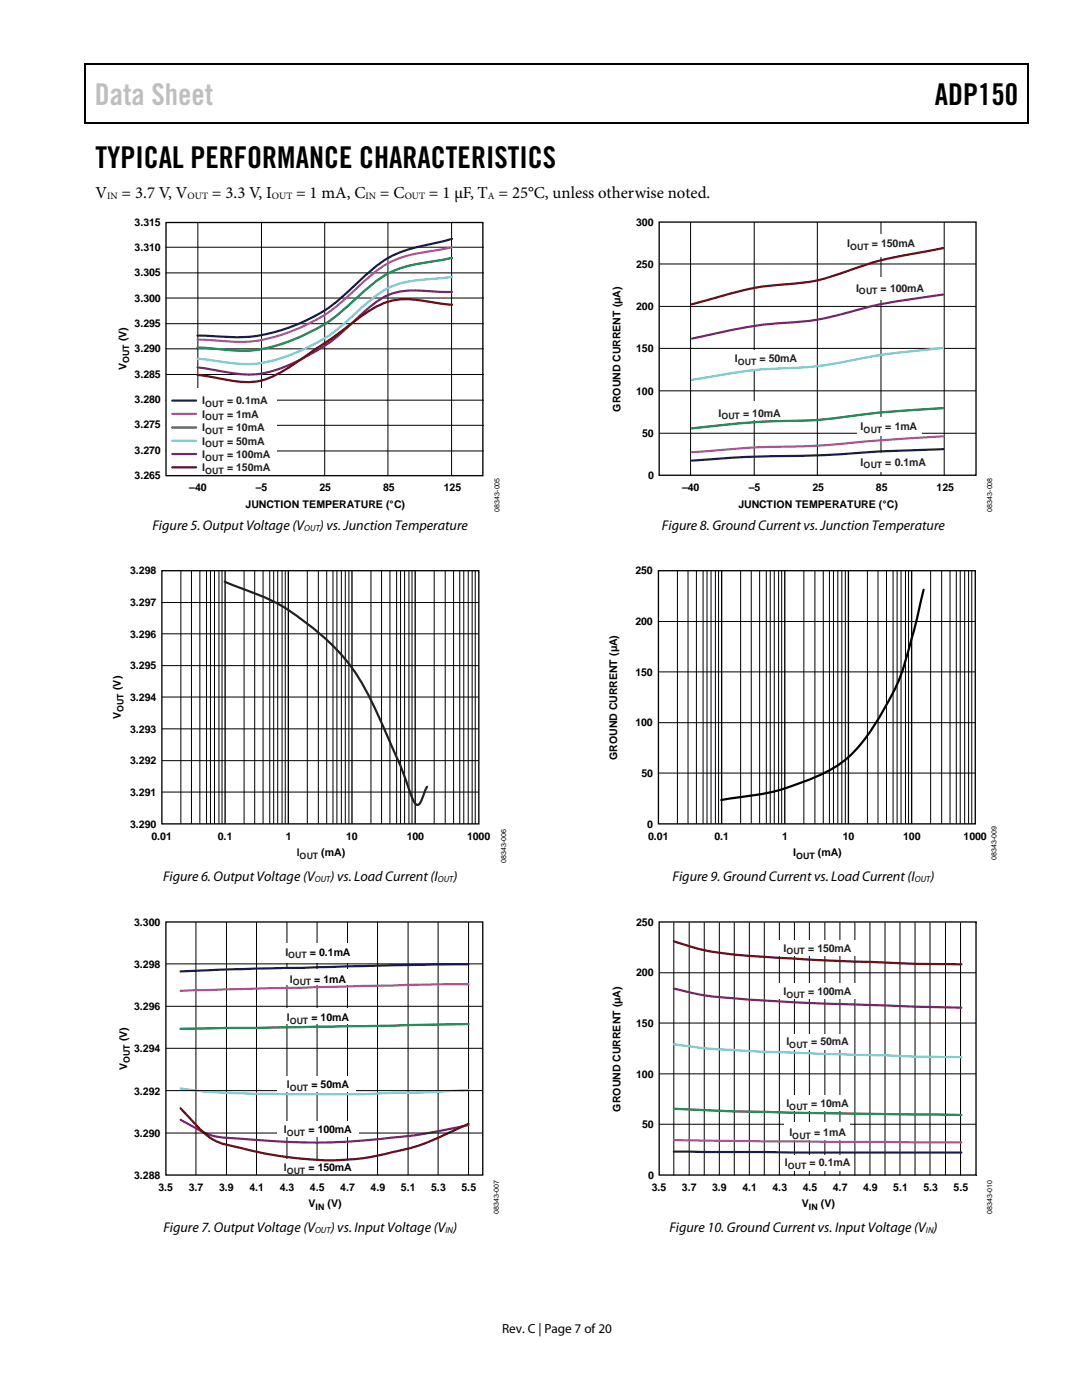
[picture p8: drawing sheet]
<svg xmlns="http://www.w3.org/2000/svg" width="216mm" height="279mm" viewBox="0 0 216 279" stroke-linecap="round" stroke-linejoin="round" font-family="sans-serif">
<path d="M16.9 12.7h.2v1h-.2zM205.1 12.7h.2v1h-.2zM205.1 12.7h.2v.3h-.2zM82.3 24.4h.2v.3h-.2zM205.1 24.4h.2v.3h-.2z" fill="#000"/>
<path d="M16.9 12.8h188.2M17 13.7v11M205.2 13.7v11M205.1 24.5h-188.2" fill="none" stroke="#000" stroke-width=".25"/>
<g fill="none" stroke="#000" stroke-width=".2">
<path d="M33 59.5h63.5M33 54.5h63.5M33 49.3h63.5M39.5 44.3v50.5M52.2 44.3v50.5M64.8 44.3v50.5M77.4 44.3v50.5M90.1 44.3v50.5M33 79.9h63.5M33 74.7h63.5M33 69.6h63.5M33 64.6h63.5"/>
<path d="M33 90h63.5M33 84.9h63.5"/>
</g>
<path d="M33.1 77.4h22.2v17.5h-22.2z" fill="#fff"/>
<path d="M90.2 47.7l-2.1 .5a37.7 37.7 0 0 0-10.6 3.3 54 54 0 0 0-8.8 7.4 33.5 33.5 0 0 1-25.8 8.2l-3.5-.1M34.4 79.9h4.7M93.5 192.4l-15.1 .2-26.5 .7-15.9 .6" fill="none" stroke="#131b5c" stroke-width=".44"/>
<path d="M90.2 49.3l-1.2 .3a64.1 64.1 0 0 0-9.2 1.9 22.7 22.7 0 0 0-8.2 5.6 35.4 35.4 0 0 1-23 11.1l-9.2-.4M34.4 82.6h4.7" fill="none" stroke="#b84d9c" stroke-width=".44"/>
<path d="M90.2 51.5l-1.2 .2a69.9 69.9 0 0 0-9.2 1.9 22.7 22.7 0 0 0-8.2 5.4 36.5 36.5 0 0 1-21.8 11l-3.5-.1-6.9-.5M34.4 85.3h4.7M93.5 204.4l-57.5 .9" fill="none" stroke="#008340" stroke-width=".44"/>
<path d="M90.2 55.2l-1.2 .2a58.2 58.2 0 0 0-9.2 1.2 20.1 20.1 0 0 0-8.2 5.3 36.5 36.5 0 0 1-20.7 10.7 47.7 47.7 0 0 1-10.4-.9l-1.1-.1M34.4 88h4.7" fill="none" stroke="#6bcbdc" stroke-width=".44"/>
<path d="M90.2 58.3h-1.2a50.5 50.5 0 0 0-9.2-.1 13.6 13.6 0 0 0-7.2 4.1 54 54 0 0 1-8.9 7.4 31.7 31.7 0 0 1-12.8 5 38.2 38.2 0 0 1-9.2-1.1l-2.3-.3M34.4 90.6h4.7M36 223.5l.8 .4a18.8 18.8 0 0 0 7.6 3.1l8.3 .6a127.5 127.5 0 0 0 27.8-.8l3.9-.5 9.1-1.8" fill="none" stroke="#712574" stroke-width=".44"/>
<path d="M90.2 60.8l-1.2-.1a49.8 49.8 0 0 0-9.2-1 16.7 16.7 0 0 0-8.7 4.1 131.1 131.1 0 0 1-10.5 7.6 27.7 27.7 0 0 1-8.5 4.6 22.3 22.3 0 0 1-9.2-.7l-3.5-.5M34.4 93.3h4.7" fill="none" stroke="#6e0e10" stroke-width=".44"/>
<path d="M33.1 44.4h63.3v50.5h-63.3zM32.3 113.9h63.2v50.5h-63.2zM44.9 113.9v50.5M57.5 113.9v50.5M70.2 113.9v50.5M82.8 113.9v50.5" fill="none" stroke="#000" stroke-width=".26"/>
<g fill="none" stroke="#000" stroke-width=".2">
<path d="M36.1 113.9v50.5M38.2 113.9v50.5M39.9 113.9v50.5M41.2 113.9v50.5M42 113.9v50.5M42.8 113.9v50.5M43.7 113.9v50.5M44.3 113.9v50.5M48.7 113.9v50.5M50.8 113.9v50.5M52.5 113.9v50.5M53.8 113.9v50.5"/>
<path d="M54.6 113.9v50.5M55.4 113.9v50.5M56.3 113.9v50.5M56.9 113.9v50.5M61.3 113.9v50.5M63.5 113.9v50.5M65.2 113.9v50.5M66.4 113.9v50.5M67.2 113.9v50.5M68.1 113.9v50.5M68.9 113.9v50.5M69.6 113.9v50.5"/>
<path d="M74 113.9v50.5M76.1 113.9v50.5M77.8 113.9v50.5M79.1 113.9v50.5M79.9 113.9v50.5M80.7 113.9v50.5M81.6 113.9v50.5M82.2 113.9v50.5M86.6 113.9v50.5M88.8 113.9v50.5M90.5 113.9v50.5M91.7 113.9v50.5"/>
<path d="M92.5 113.9v50.5M93.4 113.9v50.5M94.2 113.9v50.5M94.8 113.9v50.5M32.3 139.1h63.2M32.3 132.8h63.2M32.3 126.5h63.2M32.3 120.2h63.2M32.3 158.1h63.2M32.3 151.8h63.2M32.3 145.5h63.2M39.1 184v50.5"/>
<path d="M45.2 184v50.5M51.2 184v50.5M57.3 184v50.5M63.3 184v50.5M69.3 184v50.5M75.3 184v50.5M81.4 184v50.5M87.4 184v50.5M93.5 184v50.5"/>
</g>
<path d="M44.8 116.1l2.1 .9a42.5 42.5 0 0 1 13.6 6.9 40.8 40.8 0 0 1 14.8 18.4l2.3 5.4a101.5 101.5 0 0 1 4.8 11.8l.5 .9 .4 .2a2.31 2.31 0 0 0 1.1-1.7l.8-1.9" fill="none" stroke="#231f20" stroke-width=".44"/>
<path d="M93.5 196.4l-11.5 .1-46 1.2" fill="none" stroke="#b74d9b" stroke-width=".44"/>
<path d="M36 217.2a134.8 134.8 0 0 0 18.9 1.1l17.4 .1 21.2-.8" fill="none" stroke="#6bcadb" stroke-width=".44"/>
<g fill="#fff">
<path d="M56.3 188.1h13.7v4h-13.7z"/>
<path d="M56.3 193.4h13.7v3.1h-13.7z"/>
<path d="M56.3 201.3h13.7v3.1h-13.7z"/>
<path d="M55.3 231.3h16.2v3.1h-16.2z"/>
</g>
<path d="M36 221.2l.7 .7a35.4 35.4 0 0 0 5.4 5.3 18 18 0 0 0 6.1 1.9 69.2 69.2 0 0 0 22.6 2.2 78.4 78.4 0 0 0 14.4-3.3l8.3-3.7" fill="none" stroke="#6e0e10" stroke-width=".44"/>
<path d="M33.1 184h63.2v50.5h-63.2z" fill="none" stroke="#000" stroke-width=".26"/>
<path d="M33.1 192.4h63.2M33.1 217.7h63.2M33.1 209.2h63.2M33.1 200.8h63.2M33.1 226.1h63.2" fill="none" stroke="#000" stroke-width=".2"/>
<g fill="#fff">
<path d="M55.3 214.8h15.6v3.1h-15.6z"/>
<path d="M55.3 223.8h16.2v3.1h-16.2z"/>
</g>
<path d="M131.5 44.3h63.3v50.5h-63.3z" fill="none" stroke="#000" stroke-width=".26"/>
<path d="M131.5 52.7h63.3M137.8 44.3v50.5M150.5 44.3v50.5M163.1 44.3v50.5M175.8 44.3v50.5M188.4 44.3v50.5M131.5 78h63.3M131.5 69.5h63.3M131.5 61.2h63.3M131.5 86.5h63.3" fill="none" stroke="#000" stroke-width=".2"/>
<g fill="#fff">
<path d="M174.9 46.8h1.9v4.5h-1.9z"/>
<path d="M174.9 55.3h1.9v4.5h-1.9z"/>
<path d="M150.1 69.9h.7v3.6h-.7z"/>
<path d="M150.1 80.2h.7v3.6h-.7z"/>
<path d="M171.1 83.4h12.8v3.6h-12.8z"/>
<path d="M174.8 90.4h2.7v3.6h-2.7z"/>
</g>
<path d="M188.2 89.6l-2.3 .1a349.1 349.1 0 0 0-21.7 1.1l-3.4 .1a247.6 247.6 0 0 0-22.8 1M134.5 229.8l24.1 .2h33.2" fill="none" stroke="#131b5c" stroke-width=".44"/>
<path d="M188.2 87.1l-11.4 .7a261.6 261.6 0 0 1-19.4 1.3 216.3 216.3 0 0 0-19.4 1.2M134.5 227.5l30.2 .4 27.1 .1" fill="none" stroke="#b74d9b" stroke-width=".44"/>
<path d="M188.2 81.4a240.2 240.2 0 0 0-24 2.3l-1.1 .1a196 196 0 0 0-19.4 1.1l-5.7 .6M134.5 221.3l12 .5 12.1 .3 33.2 .4" fill="none" stroke="#008340" stroke-width=".44"/>
<path d="M188.2 69.4a165.4 165.4 0 0 0-22.8 3.4 136.5 136.5 0 0 1-13.7 .9l-4.6 .6-9.1 1.5M134.5 208.4a181.3 181.3 0 0 0 20.4 1.6l27.9 .9 9 .1" fill="none" stroke="#6bcadb" stroke-width=".44"/>
<path d="M188.2 58.8a124.1 124.1 0 0 0-21.7 4.3 75 75 0 0 1-13.7 1.6l-5.7 .9-9.1 2M134.5 197.3a60.4 60.4 0 0 0 14.3 2.1l15.9 .9 27.1 .8" fill="none" stroke="#712574" stroke-width=".44"/>
<path d="M188.2 49.5l-2.3 .5a83.5 83.5 0 0 0-19.4 5 40.5 40.5 0 0 1-11.4 1.9 78.7 78.7 0 0 0-15.9 3.5l-1.2 .3M134.5 187.9a59.6 59.6 0 0 0 18.1 3.1l18.1 .9 12.1 .5h9" fill="none" stroke="#6e0e10" stroke-width=".44"/>
<g fill="none" stroke="#000" stroke-width=".2">
<path d="M135.2 113.9v50.5M137.3 113.9v50.5M139 113.9v50.5M140.3 113.9v50.5M141.1 113.9v50.5M141.9 113.9v50.5M142.7 113.9v50.5M143.4 113.9v50.5M147.8 113.9v50.5M149.9 113.9v50.5M151.6 113.9v50.5M152.9 113.9v50.5"/>
<path d="M153.7 113.9v50.5M154.5 113.9v50.5M155.4 113.9v50.5M156 113.9v50.5M160.4 113.9v50.5M162.6 113.9v50.5M164.3 113.9v50.5M165.5 113.9v50.5M166.3 113.9v50.5M167.2 113.9v50.5M168 113.9v50.5M168.7 113.9v50.5"/>
<path d="M173.1 113.9v50.5M175.2 113.9v50.5M176.9 113.9v50.5M178.2 113.9v50.5M179 113.9v50.5M179.8 113.9v50.5M180.7 113.9v50.5M181.3 113.9v50.5M185.7 113.9v50.5M187.9 113.9v50.5M189.6 113.9v50.5M190.8 113.9v50.5"/>
<path d="M191.6 113.9v50.5M192.5 113.9v50.5M193.3 113.9v50.5M193.9 113.9v50.5M131.4 134.1h63.2M131.4 124h63.2M131.4 154.3h63.2M131.4 144.2h63.2M131.5 194.1h63.3M134.5 184.1v50.5M137.5 184.1v50.5M140.5 184.1v50.5"/>
<path d="M143.5 184.1v50.5M146.5 184.1v50.5M149.5 184.1v50.5M152.5 184.1v50.5M155.5 184.1v50.5M158.5 184.1v50.5M161.5 184.1v50.5M164.6 184.1v50.5M167.6 184.1v50.5M170.6 184.1v50.5M173.6 184.1v50.5M176.6 184.1v50.5"/>
<path d="M179.6 184.1v50.5M182.6 184.1v50.5M185.6 184.1v50.5M188.7 184.1v50.5M191.7 184.1v50.5M194.8 184.1h.1M131.5 214.3h63.3M131.5 204.2h63.3M131.5 224.4h63.3M194.8 234.6h.1"/>
</g>
<path d="M131.4 113.9h63.2v50.5h-63.2zM144 113.9v50.5M156.6 113.9v50.5M169.3 113.9v50.5M181.9 113.9v50.5M131.5 184h63.3v50.5h-63.3z" fill="none" stroke="#000" stroke-width=".26"/>
<path d="M184.3 117.7a168.2 168.2 0 0 1-4.6 17.3 56.4 56.4 0 0 1-9.5 15.3 27.9 27.9 0 0 1-11.4 6.3 45.7 45.7 0 0 1-12.6 2.7l-2.3 .4" fill="none" stroke="#000" stroke-width=".44"/>
<g fill="#fff">
<path d="M156 230.5h14.1v3.1h-14.1z"/>
<path d="M156.4 218.5h13.2v3.1h-13.2z"/>
<path d="M156.2 206.5h13.6v3h-13.6z"/>
<path d="M154.8 196.2h16.3v3.1h-16.3z"/>
<path d="M154.8 187.6h16.3v3.1h-16.3z"/>
<path d="M156.5 224h13v3.5h-13z"/>
</g>
<text font-size="6" fill="#c0c0c0" x="18.9" y="21">Data Sheet</text>
<g font-size="6">
<text x="186.5" y="21">ADP150</text>
<text x="19" y="33.6">TYPICAL PERFORMANCE CHARACTERISTICS</text>
</g>
<g font-size="3.3">
<text x="19" y="39.5">V</text>
<text x="24.3" y="39.5">= 3.7 V, V</text>
<text x="42.3" y="39.5">= 3.3 V, I</text>
<text x="59.1" y="39.5">= 1 mA, C</text>
<text x="75.8" y="39.5">= C</text>
<text x="85.6" y="39.5">= 1 μF, T = 25°C, unless otherwise noted.</text>
</g>
<g font-size="2.8">
<text x="30.4" y="105.7">Figure 5. Output Voltage (V</text>
<text x="63.8" y="105.7">) vs. Junction Temperature</text>
<text x="132.1" y="105.7">Figure 8. Ground Current vs. Junction Temperature</text>
<text x="32.5" y="175.8">Figure 6. Output Voltage (V</text>
<text x="65.9" y="175.8">) vs. Load Current (I</text>
<text x="90.5" y="175.8">)</text>
<text x="134.2" y="175.8">Figure 9. Ground Current vs. Load Current (I</text>
<text x="185.7" y="175.8">)</text>
<text x="32.6" y="245.9">Figure 7. Output Voltage (V</text>
<text x="66" y="245.9">) vs. Input Voltage (V )</text>
<text x="133.6" y="245.9">Figure 10. Ground Current vs. Input Voltage (V )</text>
</g>
<text font-size="2.6" x="100.2" y="266">Rev. C | Page 7 of 20</text>
<g font-size="2.1">
<text x="26.9" y="45">3.315</text>
<text x="127" y="45">300</text>
<text x="26.9" y="50.1">3.310</text>
<text x="127" y="53.5">250</text>
<text x="26.9" y="55.2">3.305</text>
<text x="26.9" y="65.3">3.295</text>
<text x="26.9" y="60.2">3.300</text>
<text x="127" y="61.9">200</text>
<text x="25.3" y="68.1" transform="rotate(-90 25.3 68.1)">(V)</text>
<text x="26.9" y="70.3">3.290</text>
<text x="127" y="70.3">150</text>
<text x="25.3" y="73.9" transform="rotate(-90 25.3 73.9)">V</text>
<text x="26.9" y="75.4">3.285</text>
<text x="26.9" y="80.5">3.280</text>
<text x="123.8" y="82.1" transform="rotate(-90 123.8 82.1)">GROUND CURRENT (µA)</text>
<text x="127" y="78.8">100</text>
<text x="26.9" y="85.5">3.275</text>
<text x="128.1" y="87.2">50</text>
<text x="26.9" y="95.7">3.265</text>
<text x="26.9" y="90.6">3.270</text>
<text x="129.3" y="95.6">0</text>
<text x="37.8" y="98">–40</text>
<text x="49" y="101.3">JUNCTION TEMPERATURE (°C)</text>
<text x="51.1" y="98">–5</text>
<text x="63.8" y="98">25</text>
<text x="76.5" y="98">85</text>
<text x="88.6" y="98">125</text>
<text x="136.1" y="98">–40</text>
<text x="147.3" y="101.3">JUNCTION TEMPERATURE (°C)</text>
<text x="149.4" y="98">–5</text>
<text x="162.1" y="98">25</text>
<text x="174.8" y="98">85</text>
<text x="186.9" y="98">125</text>
<text x="26" y="114.6">3.298</text>
<text x="126.8" y="114.6">250</text>
<text x="26" y="120.9">3.297</text>
<text x="126.8" y="124.7">200</text>
<text x="26" y="127.2">3.296</text>
<text x="24.1" y="137.7" transform="rotate(-90 24.1 137.7)">(V)</text>
<text x="26" y="133.6">3.295</text>
<text x="126.8" y="134.9">150</text>
<text x="24.1" y="143.5" transform="rotate(-90 24.1 143.5)">V</text>
<text x="26" y="139.9">3.294</text>
<text x="26" y="146.2">3.293</text>
<text x="126.8" y="145">100</text>
<text x="26" y="152.6">3.292</text>
<text x="123.2" y="151.7" transform="rotate(-90 123.2 151.7)">GROUND CURRENT (µA)</text>
<text x="128" y="155.1">50</text>
<text x="26" y="158.9">3.291</text>
<text x="26" y="165.2">3.290</text>
<text x="30.2" y="167.5">0.01</text>
<text x="43.5" y="167.5">0.1</text>
<text x="57" y="167.5">1</text>
<text x="69.1" y="167.5">10</text>
<text x="81.2" y="167.5">100</text>
<text x="93.2" y="167.5">1000</text>
<text x="129.2" y="165.2">0</text>
<text x="129.3" y="167.6">0.01</text>
<text x="142.6" y="167.6">0.1</text>
<text x="156.1" y="167.6">1</text>
<text x="168.1" y="167.6">10</text>
<text x="180.2" y="167.6">100</text>
<text x="192.3" y="167.6">1000</text>
<text x="64.1" y="170.9">(mA)</text>
<text x="158.3" y="170.9">I</text>
<text x="163.2" y="170.9">(mA)</text>
<text x="26.8" y="184.7">3.300</text>
<text x="127" y="184.7">250</text>
<text x="61.8" y="190.7">= 0.1mA</text>
<text x="26.8" y="193.1">3.298</text>
<text x="62.7" y="196.1">= 1mA</text>
<text x="127" y="194.8">200</text>
<text x="26.8" y="201.6">3.296</text>
<text x="62.1" y="203.8">= 10mA</text>
<text x="25.4" y="207.8" transform="rotate(-90 25.4 207.8)">(V)</text>
<text x="127" y="205">150</text>
<text x="25.4" y="213.6" transform="rotate(-90 25.4 213.6)">V</text>
<text x="26.8" y="210">3.294</text>
<text x="127" y="215.1">100</text>
<text x="26.8" y="218.4">3.292</text>
<text x="62.1" y="217.1">= 50mA</text>
<text x="123.8" y="221.8" transform="rotate(-90 123.8 221.8)">GROUND CURRENT (µA)</text>
<text x="26.8" y="226.9">3.290</text>
<text x="61.5" y="226.2">= 100mA</text>
<text x="128.1" y="225.2">50</text>
<text x="61.5" y="233.7">= 150mA</text>
<text x="26.8" y="235.3">3.288</text>
<text x="31.6" y="237.6">3.5</text>
<text x="37.7" y="237.6">3.7</text>
<text x="43.7" y="237.6">3.9</text>
<text x="49.8" y="237.6">4.1</text>
<text x="55.8" y="237.6">4.3</text>
<text x="61.8" y="237.6">4.5</text>
<text x="67.9" y="237.6">4.7</text>
<text x="74" y="237.6">4.9</text>
<text x="80" y="237.6">5.1</text>
<text x="86" y="237.6">5.3</text>
<text x="92.1" y="237.6">5.5</text>
<text x="129.3" y="235.3">0</text>
<text x="130" y="237.6">3.5</text>
<text x="136.1" y="237.6">3.7</text>
<text x="142.1" y="237.6">3.9</text>
<text x="148.1" y="237.6">4.1</text>
<text x="154.1" y="237.6">4.3</text>
<text x="160.2" y="237.6">4.5</text>
<text x="166.2" y="237.6">4.7</text>
<text x="172.2" y="237.6">4.9</text>
<text x="178.2" y="237.6">5.1</text>
<text x="184.3" y="237.6">5.3</text>
<text x="190.3" y="237.6">5.5</text>
<text x="61.6" y="241">V</text>
<text x="65.3" y="241">(V)</text>
<text x="160" y="241">V</text>
<text x="163.8" y="241">(V)</text>
</g>
<g font-size="2.1" fill="#231f20">
<text x="169" y="49.4">I</text>
<text x="174" y="49.4">= 150mA</text>
<text x="170.8" y="58.2">I</text>
<text x="175.7" y="58.2">= 100mA</text>
<text x="146.6" y="72.3">I</text>
<text x="151.6" y="72.3">= 50mA</text>
<text x="40.4" y="80.7">I</text>
<text x="40.4" y="83.4">I</text>
<text x="45.3" y="80.7">= 0.1mA</text>
<text x="45.3" y="83.4">= 1mA</text>
<text x="143.3" y="83.2">I</text>
<text x="148.3" y="83.2">= 10mA</text>
<text x="40.4" y="86">I</text>
<text x="40.4" y="88.7">I</text>
<text x="45.3" y="86">= 10mA</text>
<text x="45.3" y="88.7">= 50mA</text>
<text x="171.7" y="85.8">I</text>
<text x="176.7" y="85.8">= 1mA</text>
<text x="40.4" y="91.4">I</text>
<text x="40.4" y="94">I</text>
<text x="45.3" y="91.4">= 100mA</text>
<text x="45.3" y="94">= 150mA</text>
<text x="171.7" y="92.9">I</text>
<text x="176.7" y="92.9">= 0.1mA</text>
<text x="59.2" y="170.9">I</text>
<text x="56.9" y="190.7">I</text>
<text x="156.3" y="189.9">I</text>
<text x="161.2" y="189.9">= 150mA</text>
<text x="57.8" y="196.1">I</text>
<text x="57.2" y="203.8">I</text>
<text x="156.3" y="198.6">I</text>
<text x="161.2" y="198.6">= 100mA</text>
<text x="156.9" y="208.6">I</text>
<text x="161.8" y="208.6">= 50mA</text>
<text x="57.2" y="217.1">I</text>
<text x="156.9" y="221">I</text>
<text x="161.8" y="221">= 10mA</text>
<text x="56.6" y="226.2">I</text>
<text x="157.5" y="226.7">I</text>
<text x="162.4" y="226.7">= 1mA</text>
<text x="56.6" y="233.7">I</text>
<text x="156.6" y="232.7">I</text>
<text x="161.5" y="232.7">= 0.1mA</text>
</g>
<g font-size="1.9">
<text x="21.4" y="39.7">IN</text>
<text x="37.4" y="39.7">OUT</text>
<text x="54.3" y="39.7">OUT</text>
<text x="73" y="39.7">IN</text>
<text x="80.8" y="39.7">OUT</text>
<text x="97.4" y="39.7">A</text>
</g>
<g font-size="1.8" fill="#231f20">
<text x="169.6" y="49.9">OUT</text>
<text x="171.4" y="58.7">OUT</text>
<text x="147.2" y="72.9">OUT</text>
<text x="41" y="81.2">OUT</text>
<text x="41" y="83.9">OUT</text>
<text x="143.9" y="83.7">OUT</text>
<text x="41" y="86.6">OUT</text>
<text x="41" y="89.2">OUT</text>
<text x="172.3" y="86.3">OUT</text>
<text x="41" y="91.9">OUT</text>
<text x="41" y="94.6">OUT</text>
<text x="172.3" y="93.5">OUT</text>
<text x="59.8" y="171.4">OUT</text>
<text x="57.5" y="191.3">OUT</text>
<text x="156.9" y="190.5">OUT</text>
<text x="58.4" y="196.6">OUT</text>
<text x="156.9" y="199.2">OUT</text>
<text x="57.8" y="204.3">OUT</text>
<text x="157.5" y="209.1">OUT</text>
<text x="57.8" y="217.6">OUT</text>
<text x="157.5" y="221.5">OUT</text>
<text x="57.2" y="226.7">OUT</text>
<text x="158.1" y="227.2">OUT</text>
<text x="157.2" y="233.3">OUT</text>
<text x="57.2" y="234.2">OUT</text>
</g>
<g font-size="1.8">
<text x="25.8" y="72.5" transform="rotate(-90 25.8 72.5)">OUT</text>
<text x="60.7" y="105.9">OUT</text>
<text x="24.6" y="142" transform="rotate(-90 24.6 142)">OUT</text>
<text x="158.9" y="171.4">OUT</text>
<text x="62.8" y="176">OUT</text>
<text x="87.4" y="176">OUT</text>
<text x="182.6" y="176">OUT</text>
<text x="25.9" y="212.1" transform="rotate(-90 25.9 212.1)">OUT</text>
<text x="63" y="241.5">IN</text>
<text x="161.4" y="241.5">IN</text>
<text x="62.9" y="246.1">OUT</text>
<text x="88.9" y="246.1">IN</text>
<text x="184.8" y="246.1">IN</text>
</g>
<g font-size="1.4">
<text x="99.7" y="102.1" transform="rotate(-90 99.7 102.1)">08343-005</text>
<text x="198" y="102.1" transform="rotate(-90 198 102.1)">08343-008</text>
<text x="101" y="172.2" transform="rotate(-90 101 172.2)">08343-006</text>
<text x="198.9" y="171.7" transform="rotate(-90 198.9 171.7)">08343-009</text>
<text x="99.6" y="242.3" transform="rotate(-90 99.6 242.3)">08343-007</text>
<text x="198" y="242.3" transform="rotate(-90 198 242.3)">08343-010</text>
</g>
</svg>
